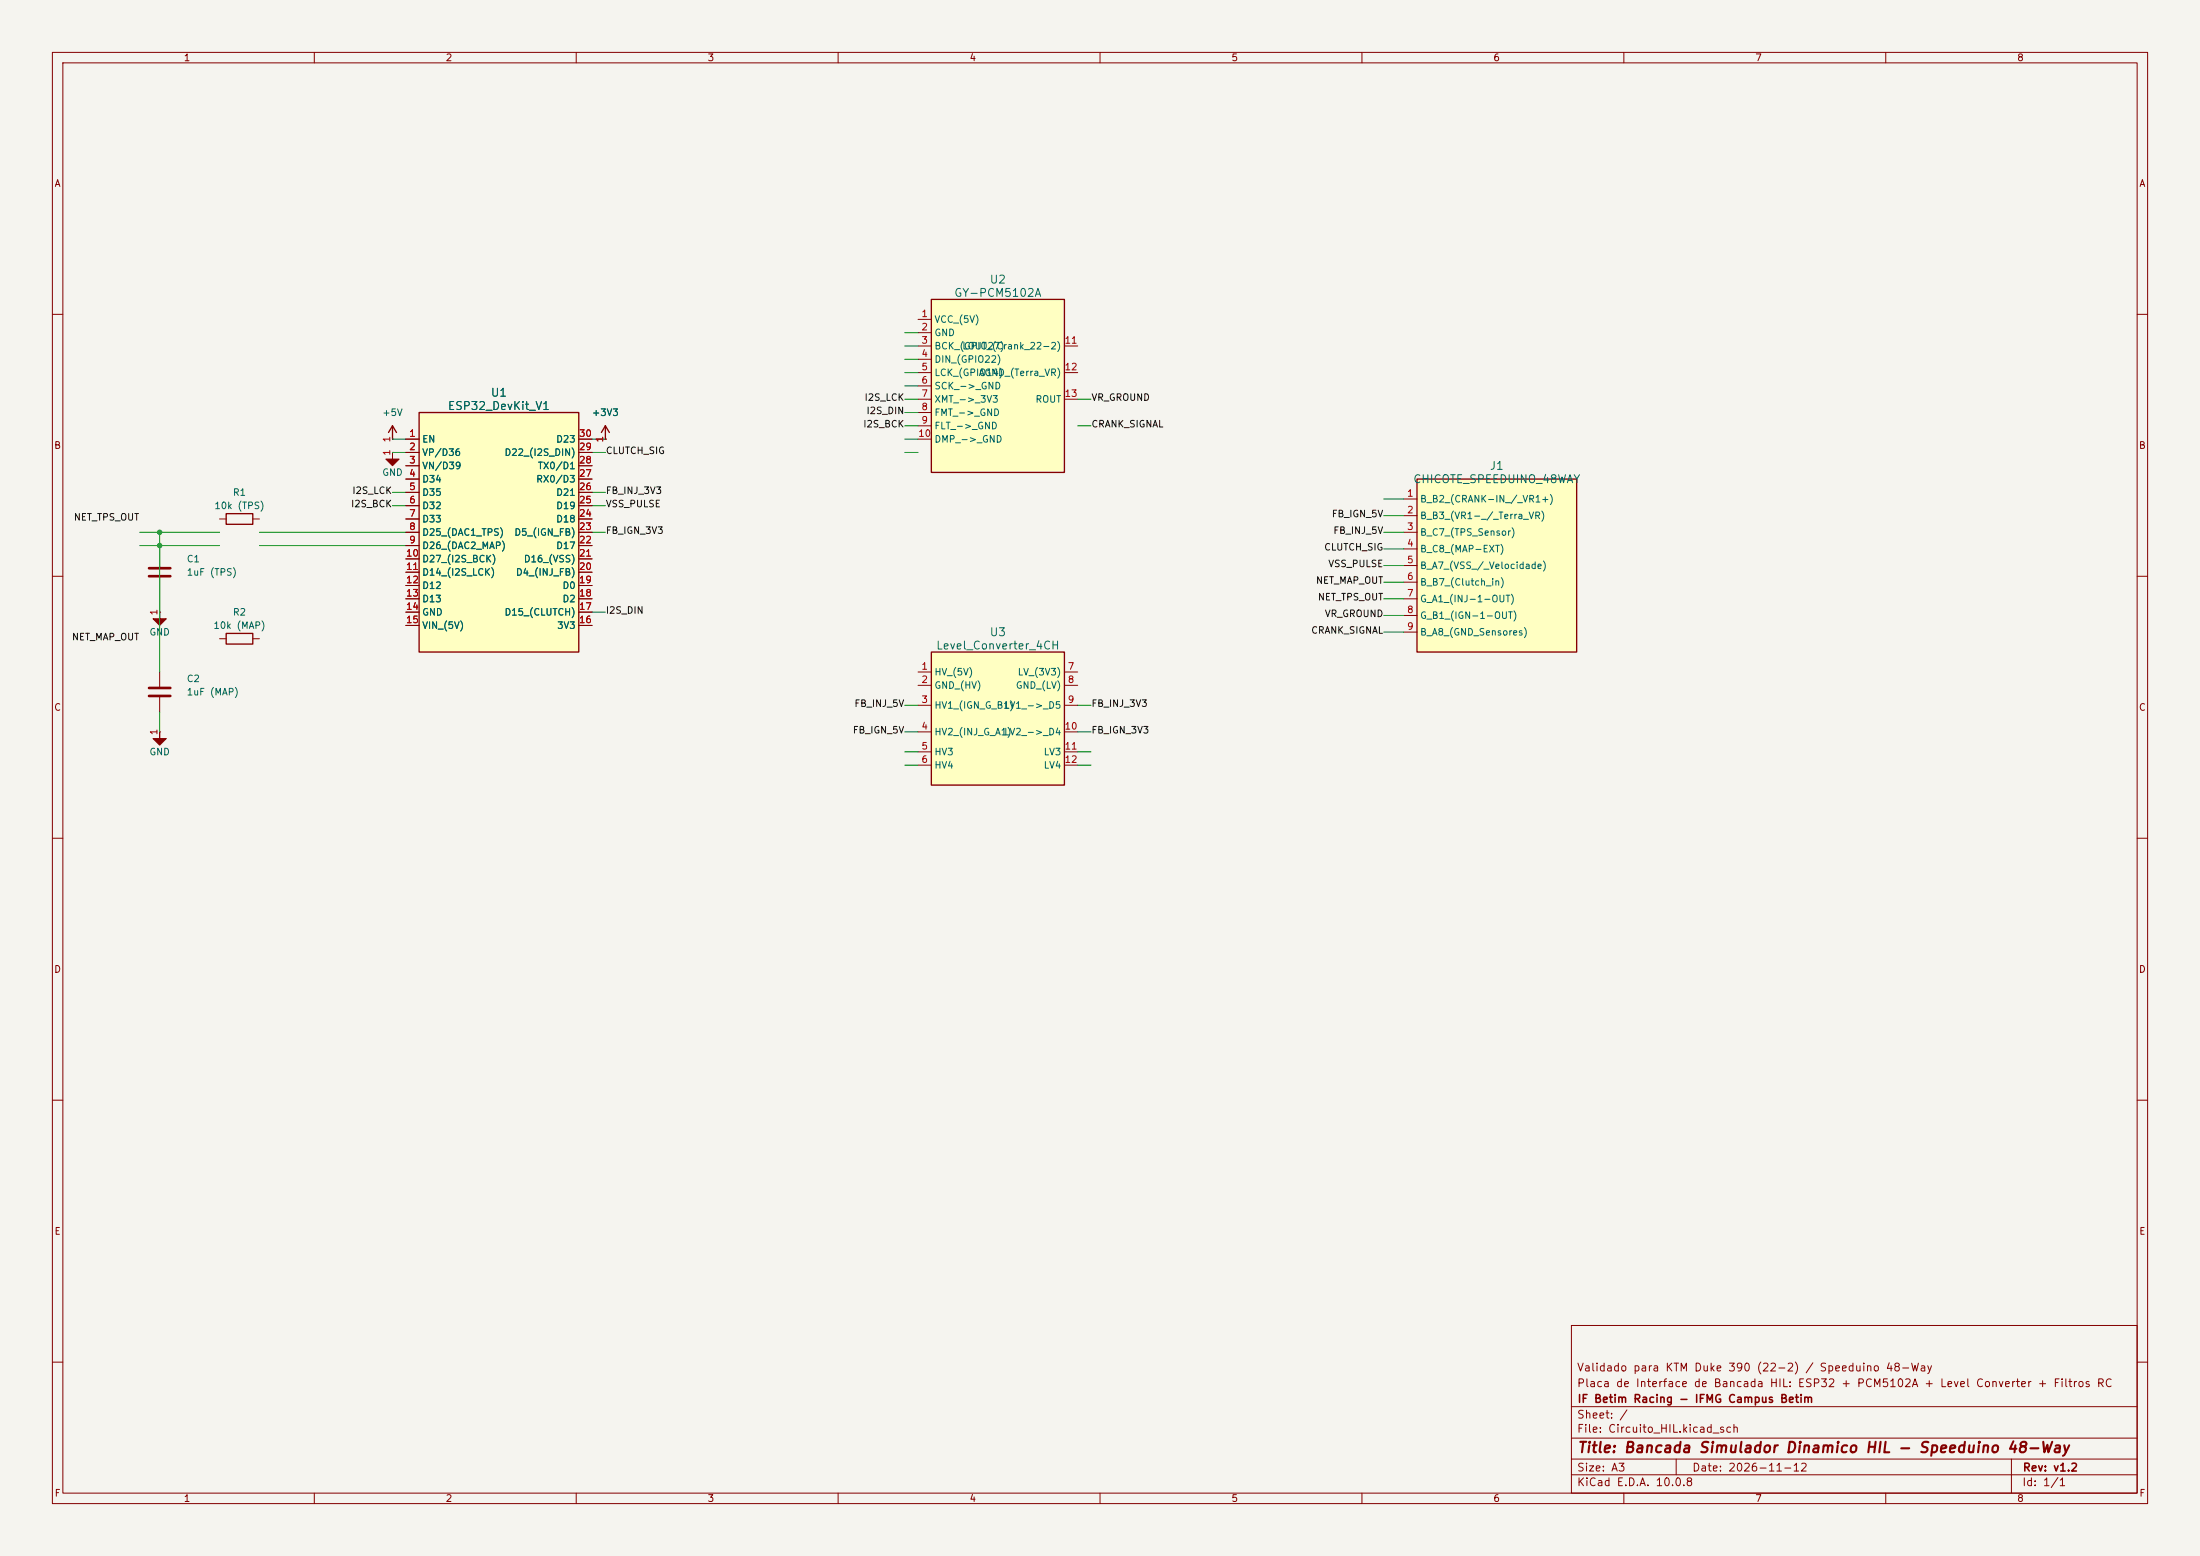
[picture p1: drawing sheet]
<svg xmlns="http://www.w3.org/2000/svg" width="420mm" height="297mm" viewBox="0 0 420 297" stroke-linecap="round" stroke-linejoin="round" font-family="sans-serif">
<path d="M0 0h420v297h-420z" fill="#f5f4ef" stroke="#f5f4ef" stroke-width=".19"/>
<g fill="none" stroke="#840000" stroke-width=".19">
<path d="M10 10h400v277h-400zM12 12h396v273h-396zM60 10v2M110 10v2M160 10v2M210 10v2M260 10v2M310 10v2M360 10v2M10 60h2M408 60h2M41.9 99.1h1.3"/>
<path d="M48.3 99.1h1.2M74.9 83.8h.1M74.9 86.4h.1M115.6 83.8h.1M10 110h2M30.5 116.8h.1M30.5 105.4v3.1M30.5 110v3M408 110h2M30.5 139.7h.1M30.5 128.3v3M30.5 132.8v3.1"/>
<path d="M41.9 121.9h1.3M48.3 121.9h1.2M10 160h2M408 160h2M10 210h2M408 210h2M300 253h108v32h-108zM10 260h2M300 278.5h108M300 274.5h108M300 268.5h108M320 278.5v3"/>
<path d="M384 278.5v6.5M408 260h2M60 285v2M110 285v2M160 285v2M210 285v2M260 285v2M300 281.5h108M310 285v2M360 285v2"/>
</g>
<path d="M43.2 98h5.1v2.1h-5.1zM74.9 81.3l-.7 1.3M74.9 81.3l.8 1.3M74.9 81.3v2.5M115.6 81.3l-.8 1.3M115.6 81.3l.7 1.3M115.6 81.3v2.5M43.2 120.9h5.1v2h-5.1z" fill="none" stroke="#840000" stroke-width=".25"/>
<g fill="#840000" stroke="#840000" stroke-width=".19">
<path d="M30.5 116.8v1.3h1.2l-1.2 1.3-1.3-1.3h1.3z"/>
<path d="M30.5 139.7v1.3h1.2l-1.2 1.2-1.3-1.2h1.3z"/>
<path d="M74.9 86.4v1.2h1.3l-1.3 1.3-1.2-1.3h1.2z"/>
</g>
<path d="M28.4 108.5h4.1M28.4 110h4.1M28.4 131.3h4.1M28.4 132.8h4.1" fill="none" stroke="#840000" stroke-width=".51"/>
<path d="M80 78.7h30.5v45.8h-30.5z" fill="#ffffc2"/>
<path d="M80 78.7h30.5v45.8h-30.5z" fill="none" stroke="#840000" stroke-width=".25"/>
<g fill="none" stroke="#840000" stroke-width=".19">
<path d="M77.5 83.8h2.5M77.5 86.4h2.5M77.5 88.9h2.5M77.5 91.4h2.5M77.5 94h2.5M77.5 96.5h2.5M77.5 99.1h2.5M110.5 83.8h2.5M110.5 86.4h2.5M110.5 88.9h2.5M110.5 91.4h2.5M110.5 94h2.5"/>
<path d="M110.5 96.5h2.5M110.5 99.1h2.5M77.5 101.6h2.5M77.5 104.1h2.5M77.5 106.7h2.5M77.5 109.2h2.5M77.5 111.8h2.5M77.5 114.3h2.5M77.5 116.8h2.5M77.5 119.4h2.5M110.5 101.6h2.5M110.5 104.1h2.5"/>
<path d="M110.5 106.7h2.5M110.5 109.2h2.5M110.5 111.8h2.5M110.5 114.3h2.5M110.5 116.8h2.5M110.5 119.4h2.5"/>
</g>
<path d="M270.5 91.4h30.5v33.1h-30.5z" fill="#ffffc2"/>
<path d="M270.5 91.4h30.5v33.1h-30.5z" fill="none" stroke="#840000" stroke-width=".25"/>
<path d="M268 95.3h2.5M268 98.4h2.5M268 101.6h2.5M268 104.8h2.5M268 108h2.5M268 111.1h2.5M268 114.3h2.5M268 117.5h2.5M268 120.7h2.5" fill="none" stroke="#840000" stroke-width=".19"/>
<path d="M177.8 57.2h25.4v33h-25.4z" fill="#ffffc2"/>
<path d="M177.8 57.2h25.4v33h-25.4z" fill="none" stroke="#840000" stroke-width=".25"/>
<g fill="none" stroke="#840000" stroke-width=".19">
<path d="M175.3 61h2.5M175.3 63.5h2.5M175.3 66h2.5M175.3 68.6h2.5M175.3 71.1h2.5M175.3 73.7h2.5M175.3 76.2h2.5M175.3 78.7h2.5M203.2 66h2.5M203.2 71.1h2.5M203.2 76.2h2.5M175.3 81.3h2.5"/>
<path d="M175.3 83.8h2.5"/>
</g>
<path d="M177.8 124.5h25.4v25.4h-25.4z" fill="#ffffc2"/>
<path d="M177.8 124.5h25.4v25.4h-25.4z" fill="none" stroke="#840000" stroke-width=".25"/>
<g fill="none" stroke="#840000" stroke-width=".19">
<path d="M77.5 83.8h2.5M77.5 86.4h2.5M77.5 88.9h2.5M77.5 91.4h2.5M77.5 94h2.5M77.5 96.5h2.5M77.5 99.1h2.5M110.5 83.8h2.5M110.5 86.4h2.5M110.5 88.9h2.5M110.5 91.4h2.5M110.5 94h2.5"/>
<path d="M110.5 96.5h2.5M110.5 99.1h2.5M115.6 83.8h.1M77.5 101.6h2.5M77.5 104.1h2.5M77.5 106.7h2.5M77.5 109.2h2.5M77.5 111.8h2.5M77.5 114.3h2.5M77.5 116.8h2.5M77.5 119.4h2.5M110.5 101.6h2.5"/>
<path d="M110.5 104.1h2.5M110.5 106.7h2.5M110.5 109.2h2.5M110.5 111.8h2.5M110.5 114.3h2.5M110.5 116.8h2.5M110.5 119.4h2.5M175.3 128.3h2.5M175.3 130.8h2.5M175.3 134.6h2.5M175.3 139.7h2.5M203.2 128.3h2.5"/>
<path d="M203.2 130.8h2.5M203.2 134.6h2.5M203.2 139.7h2.5M175.3 143.5h2.5M175.3 146.1h2.5M203.2 143.5h2.5M203.2 146.1h2.5"/>
</g>
<g fill="none" stroke="#009600" stroke-width=".19">
<path d="M172.7 73.7h2.6M172.7 71.1h2.6M172.7 68.6h2.6M172.7 76.2h2.6M172.7 66h2.6M172.7 63.5h2.6M172.7 78.7h2.6M205.7 76.2h2.6M74.9 83.8h2.6M74.9 96.5h2.6M74.9 86.4h2.6M74.9 94h2.6"/>
<path d="M113 83.8h2.6M113 96.5h2.6M113 86.4h2.6M113 94h2.6M172.7 83.8h2.6M172.7 86.4h2.6M172.7 81.3h2.6M205.7 81.3h2.6M264.2 95.3h3.8M264.2 98.4h3.8M26.7 101.6h15.2M26.7 104.1h15.2"/>
<path d="M30.5 101.6v26.7M49.5 101.6h28M49.5 104.1h28M113 116.8h2.6M113 101.6h2.6M264.2 101.6h3.8M264.2 111.1h3.8M264.2 108h3.8M264.2 104.8h3.8M264.2 117.5h3.8M264.2 114.3h3.8M30.5 135.9v3.8"/>
<path d="M172.7 134.6h2.6M172.7 139.7h2.6M205.7 134.6h2.6M205.7 139.7h2.6M264.2 120.7h3.8M172.7 146.1h2.6M172.7 143.5h2.6M205.7 146.1h2.6M205.7 143.5h2.6"/>
</g>
<g fill="#009600">
<circle cx="30.5" cy="104.1" r=".51"/>
<circle cx="30.5" cy="101.6" r=".51"/>
</g>
<text font-size="2" fill="#840000" x="301" y="277.8">Title: Bancada Simulador Dinamico HIL - Speeduino 48-Way</text>
<g font-size="1.5" fill="#006464">
<text x="182" y="57">GY-PCM5102A</text>
<text x="188.8" y="54.5">U2</text>
<text x="93.6" y="76.1">U1</text>
<text x="85.4" y="78.6">ESP32_DevKit_V1</text>
<text x="269.7" y="92.6">CHICOTE_SPEEDUINO_48WAY</text>
<text x="284.3" y="90.1">J1</text>
<text x="178.6" y="124.3">Level_Converter_4CH</text>
<text x="188.8" y="121.8">U3</text>
</g>
<g font-size="1.5" fill="#840000">
<text x="300.9" y="262.1">Validado para KTM Duke 390 (22-2) / Speeduino 48-Way</text>
<text x="300.9" y="265.1">Placa de Interface de Bancada HIL: ESP32 + PCM5102A + Level Converter + Filtros RC</text>
<text x="301" y="268.1">IF Betim Racing - IFMG Campus Betim</text>
<text x="300.9" y="273.8">File: Circuito_HIL.kicad_sch</text>
<text x="300.9" y="271.1">Sheet: /</text>
<text x="300.9" y="281.2">Size: A3</text>
<text x="322.9" y="281.2">Date: 2026-11-12</text>
<text x="386" y="281.2">Rev: v1.2</text>
<text x="300.9" y="284">KiCad E.D.A. 10.0.8</text>
<text x="385.9" y="284">Id: 1/1</text>
</g>
<g font-size="1.3" fill="#840000">
<text x="35" y="12">1</text>
<text x="85" y="12">2</text>
<text x="135" y="12">3</text>
<text x="185" y="12">4</text>
<text x="235" y="12">5</text>
<text x="285" y="12">6</text>
<text x="335" y="12">7</text>
<text x="385" y="12">8</text>
<text x="10.3" y="36">A</text>
<text x="408.3" y="36">A</text>
<text x="10.2" y="86">B</text>
<text x="408.2" y="86">B</text>
<text x="10.2" y="136">C</text>
<text x="408.2" y="136">C</text>
<text x="10.2" y="186">D</text>
<text x="408.2" y="186">D</text>
<text x="10.3" y="236">E</text>
<text x="408.3" y="236">E</text>
<text x="10.3" y="286">F</text>
<text x="35" y="287">1</text>
<text x="85" y="287">2</text>
<text x="135" y="287">3</text>
<text x="185" y="287">4</text>
<text x="235" y="287">5</text>
<text x="285" y="287">6</text>
<text x="335" y="287">7</text>
<text x="385" y="287">8</text>
<text x="408.3" y="286">F</text>
</g>
<g font-size="1.3" fill="#a90000">
<text x="175.8" y="60.8">1</text>
<text x="175.8" y="63.4">2</text>
<text x="175.8" y="65.9">3</text>
<text x="203.1" y="65.9">11</text>
<text x="175.8" y="68.4">4</text>
<text x="175.8" y="71">5</text>
<text x="203.1" y="71">12</text>
<text x="175.8" y="73.5">6</text>
<text x="175.8" y="76.1">7</text>
<text x="203.1" y="76.1">13</text>
<text x="78" y="83.7">1</text>
<text x="110.4" y="83.7">30</text>
<text x="175.2" y="83.7">10</text>
<text x="175.8" y="78.6">8</text>
<text x="175.8" y="81.1">9</text>
<text x="74.8" y="87.1" transform="rotate(-90 74.8 87.1)">1</text>
<text x="74.8" y="84.6" transform="rotate(-90 74.8 84.6)">1</text>
<text x="78" y="86.2">2</text>
<text x="78" y="88.8">3</text>
<text x="110.4" y="88.8">28</text>
<text x="110.4" y="86.2">29</text>
<text x="115.4" y="84.6" transform="rotate(-90 115.4 84.6)">1</text>
<text x="78" y="91.3">4</text>
<text x="78" y="93.8">5</text>
<text x="110.4" y="93.8">26</text>
<text x="110.4" y="91.3">27</text>
<text x="268.5" y="95.1">1</text>
<text x="78" y="96.4">6</text>
<text x="78" y="98.9">7</text>
<text x="78" y="101.5">8</text>
<text x="110.4" y="101.5">23</text>
<text x="110.4" y="98.9">24</text>
<text x="110.4" y="96.4">25</text>
<text x="268.5" y="98.3">2</text>
<text x="268.5" y="101.5">3</text>
<text x="77.4" y="106.5">10</text>
<text x="78" y="104">9</text>
<text x="110.4" y="106.5">21</text>
<text x="110.4" y="104">22</text>
<text x="268.5" y="104.6">4</text>
<text x="268.5" y="107.8">5</text>
<text x="77.4" y="109.1">11</text>
<text x="77.4" y="111.6">12</text>
<text x="110.4" y="111.6">19</text>
<text x="110.4" y="109.1">20</text>
<text x="268.5" y="111">6</text>
<text x="30.3" y="117.6" transform="rotate(-90 30.3 117.6)">1</text>
<text x="77.4" y="114.2">13</text>
<text x="77.4" y="116.7">14</text>
<text x="77.4" y="119.2">15</text>
<text x="110.4" y="119.2">16</text>
<text x="110.4" y="116.7">17</text>
<text x="110.4" y="114.2">18</text>
<text x="268.5" y="114.2">7</text>
<text x="268.5" y="117.3">8</text>
<text x="268.5" y="120.5">9</text>
<text x="175.8" y="128.1">1</text>
<text x="175.8" y="130.7">2</text>
<text x="203.7" y="128.1">7</text>
<text x="203.7" y="130.7">8</text>
<text x="175.8" y="134.5">3</text>
<text x="203.7" y="134.5">9</text>
<text x="30.3" y="140.4" transform="rotate(-90 30.3 140.4)">1</text>
<text x="175.8" y="139.6">4</text>
<text x="175.8" y="143.4">5</text>
<text x="203.1" y="139.6">10</text>
<text x="203.1" y="143.4">11</text>
<text x="175.8" y="145.9">6</text>
<text x="203.1" y="145.9">12</text>
</g>
<g font-size="1.3" fill="#006464">
<text x="178.3" y="61.9">VCC_(5V)</text>
<text x="178.3" y="64.5">GND</text>
<text x="178.3" y="67">BCK_(GPIO27)</text>
<text x="178.3" y="69.5">DIN_(GPIO22)</text>
<text x="183.6" y="67">LOUT_(Crank_22-2)</text>
<text x="178.3" y="72.1">LCK_(GPIO14)</text>
<text x="178.3" y="74.6">SCK_-&gt;_GND</text>
<text x="178.3" y="77.2">XMT_-&gt;_3V3</text>
<text x="186.7" y="72.1">AGND_(Terra_VR)</text>
<text x="197.6" y="77.2">ROUT</text>
<text x="72.9" y="79.7">+5V</text>
<text x="112.9" y="79.7">+3V3</text>
<text x="178.3" y="79.7">FMT_-&gt;_GND</text>
<text x="178.3" y="82.2">FLT_-&gt;_GND</text>
<text x="80.5" y="84.8">EN</text>
<text x="80.5" y="87.3">VP/D36</text>
<text x="80.5" y="89.9">VN/D39</text>
<text x="96.2" y="87.3">D22_(I2S_DIN)</text>
<text x="102.6" y="89.9">TX0/D1</text>
<text x="106.1" y="84.8">D23</text>
<text x="178.3" y="84.8">DMP_-&gt;_GND</text>
<text x="44.4" y="94.9">R1</text>
<text x="72.9" y="91.1">GND</text>
<text x="80.5" y="92.4">D34</text>
<text x="80.5" y="94.9">D35</text>
<text x="102.3" y="92.4">RX0/D3</text>
<text x="106.1" y="94.9">D21</text>
<text x="40.8" y="97.5">10k (TPS)</text>
<text x="80.5" y="97.5">D32</text>
<text x="80.5" y="100">D33</text>
<text x="106.1" y="100">D18</text>
<text x="106.1" y="97.5">D19</text>
<text x="271" y="96.2">B_B2_(CRANK-IN_/_VR1+)</text>
<text x="271" y="99.4">B_B3_(VR1-_/_Terra_VR)</text>
<text x="35.5" y="107.6">C1</text>
<text x="80.5" y="102.6">D25_(DAC1_TPS)</text>
<text x="80.5" y="105.1">D26_(DAC2_MAP)</text>
<text x="80.5" y="107.6">D27_(I2S_BCK)</text>
<text x="98.1" y="102.6">D5_(IGN_FB)</text>
<text x="99.9" y="107.6">D16_(VSS)</text>
<text x="106.1" y="105.1">D17</text>
<text x="271" y="102.6">B_C7_(TPS_Sensor)</text>
<text x="271" y="105.7">B_C8_(MAP-EXT)</text>
<text x="35.5" y="110.2">1uF (TPS)</text>
<text x="80.5" y="110.2">D14_(I2S_LCK)</text>
<text x="80.5" y="112.7">D12</text>
<text x="98.4" y="110.2">D4_(INJ_FB)</text>
<text x="107.3" y="112.7">D0</text>
<text x="271" y="108.9">B_A7_(VSS_/_Velocidade)</text>
<text x="271" y="112.1">B_B7_(Clutch_in)</text>
<text x="44.4" y="117.8">R2</text>
<text x="80.5" y="115.3">D13</text>
<text x="80.5" y="117.8">GND</text>
<text x="96.2" y="117.8">D15_(CLUTCH)</text>
<text x="107.3" y="115.3">D2</text>
<text x="271" y="115.3">G_A1_(INJ-1-OUT)</text>
<text x="271" y="118.4">G_B1_(IGN-1-OUT)</text>
<text x="28.4" y="121.6">GND</text>
<text x="40.6" y="120.3">10k (MAP)</text>
<text x="80.5" y="120.3">VIN_(5V)</text>
<text x="106.2" y="120.3">3V3</text>
<text x="271" y="121.6">B_A8_(GND_Sensores)</text>
<text x="35.5" y="130.5">C2</text>
<text x="178.3" y="129.2">HV_(5V)</text>
<text x="178.3" y="131.8">GND_(HV)</text>
<text x="193.8" y="131.8">GND_(LV)</text>
<text x="194.2" y="129.2">LV_(3V3)</text>
<text x="35.5" y="133">1uF (MAP)</text>
<text x="178.3" y="135.6">HV1_(IGN_G_B1)</text>
<text x="191.6" y="135.6">LV1_-&gt;_D5</text>
<text x="178.3" y="140.7">HV2_(INJ_G_A1)</text>
<text x="191.6" y="140.7">LV2_-&gt;_D4</text>
<text x="28.4" y="144.5">GND</text>
<text x="178.3" y="144.5">HV3</text>
<text x="178.3" y="147">HV4</text>
<text x="199.1" y="144.5">LV3</text>
<text x="199.1" y="147">LV4</text>
</g>
<g font-size="1.3" fill="#0f0f0f">
<text x="164.9" y="76.8">I2S_LCK</text>
<text x="208.3" y="76.8">VR_GROUND</text>
<text x="164.7" y="81.9">I2S_BCK</text>
<text x="165.3" y="79.4">I2S_DIN</text>
<text x="208.3" y="81.9">CRANK_SIGNAL</text>
<text x="115.5" y="87">CLUTCH_SIG</text>
<text x="67.1" y="94.6">I2S_LCK</text>
<text x="115.5" y="94.6">FB_INJ_3V3</text>
<text x="14" y="99.7">NET_TPS_OUT</text>
<text x="66.9" y="97.1">I2S_BCK</text>
<text x="115.5" y="97.1">VSS_PULSE</text>
<text x="254.1" y="99">FB_IGN_5V</text>
<text x="115.5" y="102.2">FB_IGN_3V3</text>
<text x="252.7" y="105.4">CLUTCH_SIG</text>
<text x="254.4" y="102.2">FB_INJ_5V</text>
<text x="251.1" y="111.7">NET_MAP_OUT</text>
<text x="253.5" y="108.6">VSS_PULSE</text>
<text x="115.5" y="117.5">I2S_DIN</text>
<text x="251.5" y="114.9">NET_TPS_OUT</text>
<text x="252.8" y="118.1">VR_GROUND</text>
<text x="13.6" y="122.5">NET_MAP_OUT</text>
<text x="250.2" y="121.3">CRANK_SIGNAL</text>
<text x="163" y="135.2">FB_INJ_5V</text>
<text x="208.3" y="135.2">FB_INJ_3V3</text>
<text x="162.7" y="140.3">FB_IGN_5V</text>
<text x="208.3" y="140.3">FB_IGN_3V3</text>
</g>
</svg>
